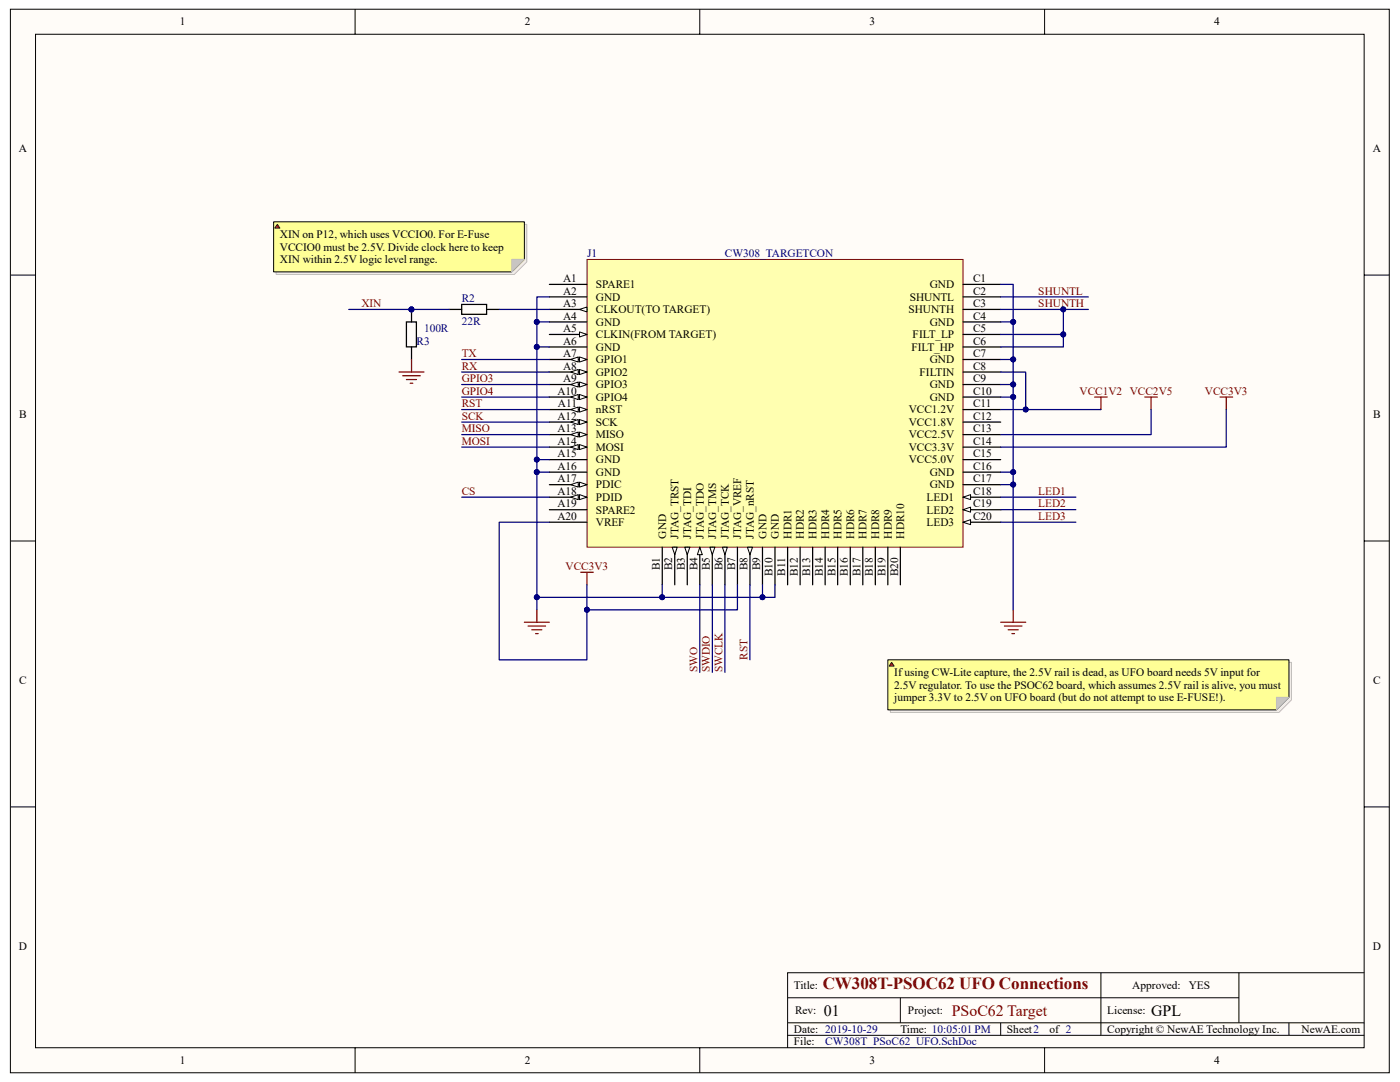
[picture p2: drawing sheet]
<svg xmlns="http://www.w3.org/2000/svg" width="279mm" height="216mm" viewBox="0 0 279 216" stroke-linecap="round" stroke-linejoin="round" font-family="sans-serif">
<path d="M2.1 1.9h275.2v212.2h-275.2z" fill="#fffcf8"/>
<path d="M2.1 1.8h275.2v212.3h-275.2z" fill="none" stroke="#000" stroke-width=".2"/>
<path d="M7.1 6.9h265.1v202.2h-265.1z" fill="#fffcf8"/>
<g fill="none" stroke="#000" stroke-width=".2">
<path d="M7.1 6.8h265.1v202.3h-265.1zM70.9 1.8v5M139.7 1.8v5M208.5 1.8v5M2.1 54.9h5M272.3 54.9h5M2.1 107.9h5M272.3 107.9h5M2.1 161h5M272.3 161h5M157.2 199.1h90M179.7 199.1v5"/>
<path d="M219.7 194.1v12.5M247.2 194.1h-90v15M272.3 194.1h-25.1v10M70.9 209.1v5M139.7 209.1v5M157.2 206.6h115.1M157.2 204.1h115.1M199.7 204.1v2.5M208.5 209.1v5M257.2 204.1v2.5"/>
</g>
<path d="M117.2 51.8h75v57.4h-75z" fill="#ffffb0"/>
<path d="M117.2 51.8h75v57.4h-75z" fill="none" stroke="#800000" stroke-width=".2"/>
<path d="M109.6 56.7h7.5M109.6 59.2h7.5M109.6 61.7h7.5" fill="none" stroke="#000" stroke-width=".25"/>
<path d="M115.7 61.7l1.4-.4v1z" fill="#fffcf8"/>
<path d="M115.7 61.7l1.4-.4v1z" fill="none" stroke="#000" stroke-width=".2"/>
<path d="M109.6 64.2h7.5M109.6 66.7h7.5" fill="none" stroke="#000" stroke-width=".25"/>
<path d="M115.7 66.2l1.4 .5-1.4 .5z" fill="#fffcf8"/>
<path d="M115.7 66.2l1.4 .5-1.4 .5z" fill="none" stroke="#000" stroke-width=".2"/>
<path d="M109.6 69.2h7.5M109.6 71.7h7.5" fill="none" stroke="#000" stroke-width=".25"/>
<path d="M115.7 71.2l1.4 .5-1.4 .5z" fill="#fffcf8"/>
<path d="M115.7 71.2l1.4 .5-1.4 .5z" fill="none" stroke="#000" stroke-width=".2"/>
<path d="M113.9 71.7l1.5-.5v1z" fill="#fffcf8"/>
<path d="M113.9 71.7l1.5-.5v1z" fill="none" stroke="#000" stroke-width=".2"/>
<path d="M109.6 74.2h7.5" fill="none" stroke="#000" stroke-width=".25"/>
<path d="M115.7 73.7l1.4 .5-1.4 .5z" fill="#fffcf8"/>
<path d="M115.7 73.7l1.4 .5-1.4 .5z" fill="none" stroke="#000" stroke-width=".2"/>
<path d="M113.9 74.2l1.5-.5v1z" fill="#fffcf8"/>
<path d="M113.9 74.2l1.5-.5v1z" fill="none" stroke="#000" stroke-width=".2"/>
<path d="M109.6 76.7h7.5" fill="none" stroke="#000" stroke-width=".25"/>
<path d="M115.7 76.2l1.4 .5-1.4 .5z" fill="#fffcf8"/>
<path d="M115.7 76.2l1.4 .5-1.4 .5z" fill="none" stroke="#000" stroke-width=".2"/>
<path d="M113.9 76.7l1.5-.5v1z" fill="#fffcf8"/>
<path d="M113.9 76.7l1.5-.5v1z" fill="none" stroke="#000" stroke-width=".2"/>
<path d="M109.6 79.2h7.5" fill="none" stroke="#000" stroke-width=".25"/>
<path d="M115.7 78.7l1.4 .5-1.4 .5z" fill="#fffcf8"/>
<path d="M115.7 78.7l1.4 .5-1.4 .5z" fill="none" stroke="#000" stroke-width=".2"/>
<path d="M113.9 79.2l1.5-.5v1z" fill="#fffcf8"/>
<path d="M113.9 79.2l1.5-.5v1z" fill="none" stroke="#000" stroke-width=".2"/>
<path d="M109.6 81.7h7.5" fill="none" stroke="#000" stroke-width=".25"/>
<path d="M115.7 81.2l1.4 .5-1.4 .5z" fill="#fffcf8"/>
<path d="M115.7 81.2l1.4 .5-1.4 .5z" fill="none" stroke="#000" stroke-width=".2"/>
<path d="M113.9 81.7l1.5-.5v1z" fill="#fffcf8"/>
<path d="M113.9 81.7l1.5-.5v1z" fill="none" stroke="#000" stroke-width=".2"/>
<path d="M109.6 84.2h7.5" fill="none" stroke="#000" stroke-width=".25"/>
<path d="M115.7 83.7l1.4 .5-1.4 .5z" fill="#fffcf8"/>
<path d="M115.7 83.7l1.4 .5-1.4 .5z" fill="none" stroke="#000" stroke-width=".2"/>
<path d="M113.9 84.2l1.5-.5v1z" fill="#fffcf8"/>
<path d="M113.9 84.2l1.5-.5v1z" fill="none" stroke="#000" stroke-width=".2"/>
<path d="M109.6 86.7h7.5" fill="none" stroke="#000" stroke-width=".25"/>
<path d="M115.7 86.2l1.4 .5-1.4 .5z" fill="#fffcf8"/>
<path d="M115.7 86.2l1.4 .5-1.4 .5z" fill="none" stroke="#000" stroke-width=".2"/>
<path d="M113.9 86.7l1.5-.5v1z" fill="#fffcf8"/>
<path d="M113.9 86.7l1.5-.5v1z" fill="none" stroke="#000" stroke-width=".2"/>
<path d="M109.6 89.2h7.5" fill="none" stroke="#000" stroke-width=".25"/>
<path d="M115.7 88.7l1.4 .5-1.4 .5z" fill="#fffcf8"/>
<path d="M115.7 88.7l1.4 .5-1.4 .5z" fill="none" stroke="#000" stroke-width=".2"/>
<path d="M113.9 89.2l1.5-.5v1z" fill="#fffcf8"/>
<path d="M113.9 89.2l1.5-.5v1z" fill="none" stroke="#000" stroke-width=".2"/>
<path d="M109.6 91.7h7.5M109.6 94.2h7.5M109.6 96.7h7.5" fill="none" stroke="#000" stroke-width=".25"/>
<path d="M115.7 96.2l1.4 .5-1.4 .5z" fill="#fffcf8"/>
<path d="M115.7 96.2l1.4 .5-1.4 .5z" fill="none" stroke="#000" stroke-width=".2"/>
<path d="M113.9 96.7l1.5-.5v1z" fill="#fffcf8"/>
<path d="M113.9 96.7l1.5-.5v1z" fill="none" stroke="#000" stroke-width=".2"/>
<path d="M109.6 99.2h7.5" fill="none" stroke="#000" stroke-width=".25"/>
<path d="M115.7 98.7l1.4 .5-1.4 .5z" fill="#fffcf8"/>
<path d="M115.7 98.7l1.4 .5-1.4 .5z" fill="none" stroke="#000" stroke-width=".2"/>
<path d="M113.9 99.2l1.5-.5v1z" fill="#fffcf8"/>
<path d="M113.9 99.2l1.5-.5v1z" fill="none" stroke="#000" stroke-width=".2"/>
<path d="M109.6 101.7h7.5M109.6 104.2h7.5M132.2 109.2v7.5M134.7 109.2v7.5" fill="none" stroke="#000" stroke-width=".25"/>
<path d="M134.2 109.2h.9l-.4 1.5z" fill="#fffcf8"/>
<path d="M134.2 109.2h.9l-.4 1.5z" fill="none" stroke="#000" stroke-width=".2"/>
<path d="M137.2 109.2v7.5" fill="none" stroke="#000" stroke-width=".25"/>
<path d="M136.7 109.2h1l-.5 1.5z" fill="#fffcf8"/>
<path d="M136.7 109.2h1l-.5 1.5z" fill="none" stroke="#000" stroke-width=".2"/>
<path d="M139.7 109.2v7.5" fill="none" stroke="#000" stroke-width=".25"/>
<path d="M139.7 109.2l.5 1.5h-1z" fill="#fffcf8"/>
<path d="M139.7 109.2l.5 1.5h-1z" fill="none" stroke="#000" stroke-width=".2"/>
<path d="M142.2 109.2v7.5" fill="none" stroke="#000" stroke-width=".25"/>
<path d="M141.7 109.2h1l-.5 1.5z" fill="#fffcf8"/>
<path d="M141.7 109.2h1l-.5 1.5z" fill="none" stroke="#000" stroke-width=".2"/>
<path d="M144.7 109.2v7.5" fill="none" stroke="#000" stroke-width=".25"/>
<path d="M144.2 109.2h1l-.5 1.5z" fill="#fffcf8"/>
<path d="M144.2 109.2h1l-.5 1.5z" fill="none" stroke="#000" stroke-width=".2"/>
<path d="M147.2 109.2v7.5M149.7 109.2v7.5" fill="none" stroke="#000" stroke-width=".25"/>
<path d="M149.2 109.2h1l-.5 1.5z" fill="#fffcf8"/>
<path d="M149.2 109.2h1l-.5 1.5z" fill="none" stroke="#000" stroke-width=".2"/>
<g fill="none" stroke="#000" stroke-width=".25">
<path d="M192.2 56.7h7.5M192.2 59.2h7.5M192.2 61.7h7.5M192.2 64.2h7.5M192.2 66.7h7.5M192.2 69.2h7.5M192.2 71.7h7.5M192.2 74.2h7.5M192.2 76.7h7.5M192.2 79.2h7.5M192.2 81.7h7.5M192.2 84.2h7.5"/>
<path d="M192.2 86.7h7.5M192.2 89.2h7.5M192.2 91.7h7.5M192.2 94.2h7.5M192.2 96.7h7.5M192.2 99.2h7.5M152.2 109.2v7.5M154.7 109.2v7.5M157.2 109.2v7.5M159.7 109.2v7.5M162.2 109.2v7.5M164.7 109.2v7.5"/>
<path d="M167.2 109.2v7.5M169.7 109.2v7.5M172.2 109.2v7.5M174.7 109.2v7.5M177.2 109.2v7.5M179.7 109.2v7.5"/>
</g>
<path d="M192.2 99.2l1.5-.5v1z" fill="#fffcf8"/>
<path d="M192.2 99.2l1.5-.5v1z" fill="none" stroke="#000" stroke-width=".2"/>
<path d="M192.2 101.7h7.5" fill="none" stroke="#000" stroke-width=".25"/>
<path d="M192.2 101.7l1.5-.5v1z" fill="#fffcf8"/>
<path d="M192.2 101.7l1.5-.5v1z" fill="none" stroke="#000" stroke-width=".2"/>
<path d="M192.2 104.2h7.5" fill="none" stroke="#000" stroke-width=".25"/>
<path d="M192.2 104.2l1.5-.5v1z" fill="#fffcf8"/>
<path d="M192.2 104.2l1.5-.5v1z" fill="none" stroke="#000" stroke-width=".2"/>
<path d="M81.1 64.2h2v5h-2zM82.1 61.7v2.5M82.1 69.2v2.5M89.6 61.7h2.5M92.1 60.7h5v2h-5zM97.1 61.7h2.5" fill="none" stroke="#000" stroke-width=".25"/>
<g fill="none" stroke="#800000" stroke-width=".25">
<path d="M79.6 74.2h5M80.4 75h3.5M81.1 75.7h2M81.9 76.5h.5M82.1 71.7v2.5M218.5 79.2h2.5M219.7 79.2v2.5M228.5 79.2h2.5M229.7 79.2v2.5M243.5 79.2h2.5M244.7 79.2v2.5M115.9 114.2h2.5"/>
<path d="M117.1 114.2v2.5M104.6 124.2h5M105.4 124.9h3.5M106.1 125.7h2M106.9 126.4h.5M107.1 121.7v2.5M199.7 124.2h5M200.4 124.9h3.6M201.2 125.7h2M202 126.4h.5M202.2 121.7v2.5"/>
</g>
<g fill="#000080" stroke="#000080" stroke-width=".2">
<circle cx="82.1" cy="61.7" r=".49"/>
<circle cx="202.2" cy="64.2" r=".49"/>
<circle cx="202.2" cy="71.7" r=".49"/>
<circle cx="202.2" cy="76.7" r=".49"/>
<circle cx="202.2" cy="79.2" r=".49"/>
<circle cx="202.2" cy="94.2" r=".49"/>
<circle cx="202.2" cy="96.7" r=".49"/>
<circle cx="107.1" cy="64.2" r=".49"/>
<circle cx="107.1" cy="69.2" r=".49"/>
<circle cx="107.1" cy="91.7" r=".49"/>
<circle cx="107.1" cy="94.2" r=".49"/>
<circle cx="152.2" cy="119.2" r=".49"/>
<circle cx="132.1" cy="119.2" r=".49"/>
<circle cx="204.7" cy="81.7" r=".49"/>
<circle cx="117.1" cy="121.7" r=".49"/>
<circle cx="212.2" cy="66.7" r=".49"/>
<circle cx="212.2" cy="61.7" r=".48"/>
<circle cx="107.1" cy="119.2" r=".49"/>
</g>
<g fill="none" stroke="#000080" stroke-width=".25">
<path d="M109.6 59.2h-2.5v62.5M199.7 56.7h2.5v65M199.7 59.2h17.5M69.6 61.7h20M92.1 71.7h17.5M92.1 76.7h17.5M92.1 79.2h17.5M92.1 74.2h17.5M99.6 61.7h10M107.1 64.2h2.5M107.1 69.2h2.5M199.7 74.2h5v7.5h-5"/>
<path d="M199.7 61.7h17.5M199.7 64.2h2.5M199.7 71.7h2.5M199.7 76.7h2.5M199.7 79.2h2.5M212.2 61.7v5h-12.5M212.2 66.7v2.5h-12.5M92.1 81.7h17.5M92.1 99.2h17.5M92.1 84.2h17.5M92.1 86.7h17.5M92.1 89.2h17.5"/>
<path d="M107.1 94.2h2.5M107.1 91.7h2.5M199.7 94.2h2.5M199.7 96.7h2.5M199.7 99.2h15M204.7 81.7h15M229.7 81.7v5h-30M244.7 81.7v7.5h-45M109.6 104.2h-10v27.5h17.5v-15M132.2 116.7v2.5M139.7 116.7v17.5M142.2 116.7v17.5"/>
<path d="M144.7 116.7v17.5M147.2 116.7v5h-30.1M149.7 116.7v15M152.2 116.7v2.5M154.7 116.7v2.5h-47.6M199.7 104.2h15M199.7 101.7h15"/>
</g>
<path d="M55.1 44.8h50v7.5l-2.5 2.5h-47.5z" fill-rule="evenodd" fill="#f7f4e4"/>
<path d="M55.1 44.8h50v7.5l-2.5 2.5h-47.5z" fill="none" stroke="#bfbdba" stroke-width=".2"/>
<path d="M54.6 44.3h50v7.5l-2.5 2.5h-47.5z" fill-rule="evenodd" fill="#ffff96"/>
<path d="M54.6 44.3h50v7.5l-2.5 2.5h-47.5z" fill="none" stroke="#000" stroke-width=".2"/>
<path d="M102.1 51.8h2.5l-2.5 2.5z" fill="#ccc9c1"/>
<path d="M102.1 51.8h2.5l-2.5 2.5z" fill="none" stroke="#bfbdba" stroke-width=".2"/>
<path d="M55.4 44.8l.5 .7h-1.1z" fill="#ff331e"/>
<path d="M55.4 44.8l.5 .7h-1.1z" fill="none" stroke="#300" stroke-width=".2"/>
<path d="M177.7 132.2h80v7.5l-2.5 2.5h-77.5z" fill-rule="evenodd" fill="#f7f4e4"/>
<path d="M177.7 132.2h80v7.5l-2.5 2.5h-77.5z" fill="none" stroke="#bfbdba" stroke-width=".2"/>
<path d="M177.2 131.7h80v7.4l-2.5 2.5h-77.5z" fill-rule="evenodd" fill="#ffff96"/>
<path d="M177.2 131.7h80v7.4l-2.5 2.5h-77.5z" fill="none" stroke="#000" stroke-width=".2"/>
<path d="M254.7 139.1h2.5l-2.5 2.5z" fill="#ccc9c1"/>
<path d="M254.7 139.1h2.5l-2.5 2.5z" fill="none" stroke="#bfbdba" stroke-width=".2"/>
<path d="M177.9 132.2l.5 .7h-1z" fill="#ff331e"/>
<path d="M177.9 132.2l.5 .7h-1z" fill="none" stroke="#300" stroke-width=".2"/>
<text font-size="3.4" fill="#800000" x="164.2" y="197.4">CW308T-PSOC62 UFO Connections</text>
<g font-size="3.2">
<text x="164.4" y="202.6">01</text>
<text x="229.7" y="202.6">GPL</text>
</g>
<text font-size="3.2" fill="#800000" x="189.9" y="202.6">PSoC62 Target</text>
<g font-size="2.3">
<text x="35.9" y="5.1">1</text>
<text x="104.7" y="5.1">2</text>
<text x="173.5" y="5.1">3</text>
<text x="242.3" y="5.1">4</text>
<text x="3.8" y="30.4">A</text>
<text x="274" y="30.4">A</text>
<text x="55.9" y="47.5">XIN on P12, which uses VCCIO0. For E-Fuse</text>
<text x="55.9" y="50">VCCIO0 must be 2.5V. Divide clock here to keep</text>
<text x="55.9" y="52.5">XIN within 2.5V logic level range.</text>
<text x="112.4" y="56.3">A1</text>
<text x="112.4" y="58.8">A2</text>
<text x="118.9" y="57.5">SPARE1</text>
<text x="185.6" y="57.5">GND</text>
<text x="194.2" y="58.8">C2</text>
<text x="194.2" y="56.3">C1</text>
<text x="112.4" y="61.3">A3</text>
<text x="112.4" y="63.8">A4</text>
<text x="118.9" y="60">GND</text>
<text x="118.9" y="62.5">CLKOUT(TO TARGET)</text>
<text x="118.9" y="65">GND</text>
<text x="181.3" y="62.5">SHUNTH</text>
<text x="181.5" y="60">SHUNTL</text>
<text x="185.6" y="65">GND</text>
<text x="194.2" y="63.8">C4</text>
<text x="194.2" y="61.3">C3</text>
<text x="112.4" y="66.3">A5</text>
<text x="112.4" y="68.7">A6</text>
<text x="112.4" y="71.2">A7</text>
<text x="118.9" y="67.5">CLKIN(FROM TARGET)</text>
<text x="118.9" y="70">GND</text>
<text x="181.9" y="70">FILT_HP</text>
<text x="182.1" y="67.5">FILT_LP</text>
<text x="194.2" y="66.3">C5</text>
<text x="194.2" y="71.2">C7</text>
<text x="194.2" y="68.7">C6</text>
<text x="112.4" y="73.7">A8</text>
<text x="112.4" y="76.2">A9</text>
<text x="118.9" y="72.5">GPIO1</text>
<text x="118.9" y="75">GPIO2</text>
<text x="118.9" y="77.5">GPIO3</text>
<text x="183.5" y="75">FILTIN</text>
<text x="185.6" y="72.5">GND</text>
<text x="185.6" y="77.5">GND</text>
<text x="194.2" y="76.2">C9</text>
<text x="194.2" y="73.7">C8</text>
<text x="3.8" y="83.4">B</text>
<text x="111.3" y="78.7">A10</text>
<text x="111.3" y="83.7">A12</text>
<text x="111.4" y="81.2">A11</text>
<text x="118.9" y="80">GPIO4</text>
<text x="118.9" y="82.5">nRST</text>
<text x="181.4" y="82.5">VCC1.2V</text>
<text x="185.6" y="80">GND</text>
<text x="194.2" y="78.7">C10</text>
<text x="194.2" y="81.2">C11</text>
<text x="194.2" y="83.7">C12</text>
<text x="274" y="83.4">B</text>
<text x="111.3" y="86.2">A13</text>
<text x="111.3" y="88.7">A14</text>
<text x="118.9" y="85">SCK</text>
<text x="118.9" y="87.5">MISO</text>
<text x="118.9" y="90">MOSI</text>
<text x="181.4" y="85">VCC1.8V</text>
<text x="181.4" y="87.5">VCC2.5V</text>
<text x="181.4" y="90">VCC3.3V</text>
<text x="194.2" y="86.2">C13</text>
<text x="194.2" y="88.7">C14</text>
<text x="111.3" y="91.2">A15</text>
<text x="111.3" y="93.7">A16</text>
<text x="118.9" y="92.5">GND</text>
<text x="118.9" y="95">GND</text>
<text x="181.4" y="92.5">VCC5.0V</text>
<text x="185.6" y="95">GND</text>
<text x="194.2" y="93.7">C16</text>
<text x="194.2" y="91.2">C15</text>
<text x="111.3" y="96.2">A17</text>
<text x="111.3" y="98.7">A18</text>
<text x="111.3" y="101.2">A19</text>
<text x="118.9" y="97.5">PDIC</text>
<text x="118.9" y="100">PDID</text>
<text x="184.9" y="100">LED1</text>
<text x="185.6" y="97.5">GND</text>
<text x="194.2" y="96.2">C17</text>
<text x="194.2" y="98.7">C18</text>
<text x="194.2" y="101.2">C19</text>
<text x="111.3" y="103.7">A20</text>
<text x="118.9" y="102.5">SPARE2</text>
<text x="118.9" y="105">VREF</text>
<text x="132.9" y="107.5" transform="rotate(-90 132.9 107.5)">GND</text>
<text x="135.4" y="107.5" transform="rotate(-90 135.4 107.5)">JTAG_TRST</text>
<text x="137.9" y="107.5" transform="rotate(-90 137.9 107.5)">JTAG_TDI</text>
<text x="140.4" y="107.5" transform="rotate(-90 140.4 107.5)">JTAG_TDO</text>
<text x="142.9" y="107.5" transform="rotate(-90 142.9 107.5)">JTAG_TMS</text>
<text x="145.4" y="107.5" transform="rotate(-90 145.4 107.5)">JTAG_TCK</text>
<text x="147.9" y="107.5" transform="rotate(-90 147.9 107.5)">JTAG_VREF</text>
<text x="150.5" y="107.5" transform="rotate(-90 150.5 107.5)">JTAG_nRST</text>
<text x="153" y="107.5" transform="rotate(-90 153 107.5)">GND</text>
<text x="155.4" y="107.5" transform="rotate(-90 155.4 107.5)">GND</text>
<text x="157.9" y="107.5" transform="rotate(-90 157.9 107.5)">HDR1</text>
<text x="160.4" y="107.5" transform="rotate(-90 160.4 107.5)">HDR2</text>
<text x="163" y="107.5" transform="rotate(-90 163 107.5)">HDR3</text>
<text x="165.5" y="107.5" transform="rotate(-90 165.5 107.5)">HDR4</text>
<text x="168" y="107.5" transform="rotate(-90 168 107.5)">HDR5</text>
<text x="170.5" y="107.5" transform="rotate(-90 170.5 107.5)">HDR6</text>
<text x="173" y="107.5" transform="rotate(-90 173 107.5)">HDR7</text>
<text x="175.5" y="107.5" transform="rotate(-90 175.5 107.5)">HDR8</text>
<text x="178" y="107.5" transform="rotate(-90 178 107.5)">HDR9</text>
<text x="180.5" y="107.5" transform="rotate(-90 180.5 107.5)">HDR10</text>
<text x="184.9" y="102.5">LED2</text>
<text x="184.9" y="105">LED3</text>
<text x="194.2" y="103.7">C20</text>
<text x="131.7" y="113.8" transform="rotate(-90 131.7 113.8)">B1</text>
<text x="134.2" y="113.8" transform="rotate(-90 134.2 113.8)">B2</text>
<text x="136.7" y="113.8" transform="rotate(-90 136.7 113.8)">B3</text>
<text x="139.2" y="113.8" transform="rotate(-90 139.2 113.8)">B4</text>
<text x="141.7" y="113.8" transform="rotate(-90 141.7 113.8)">B5</text>
<text x="144.2" y="113.8" transform="rotate(-90 144.2 113.8)">B6</text>
<text x="146.7" y="113.8" transform="rotate(-90 146.7 113.8)">B7</text>
<text x="149.2" y="113.8" transform="rotate(-90 149.2 113.8)">B8</text>
<text x="151.7" y="113.8" transform="rotate(-90 151.7 113.8)">B9</text>
<text x="154.2" y="115" transform="rotate(-90 154.2 115)">B10</text>
<text x="156.7" y="114.9" transform="rotate(-90 156.7 114.9)">B11</text>
<text x="159.2" y="115" transform="rotate(-90 159.2 115)">B12</text>
<text x="161.7" y="115" transform="rotate(-90 161.7 115)">B13</text>
<text x="164.2" y="115" transform="rotate(-90 164.2 115)">B14</text>
<text x="166.7" y="115" transform="rotate(-90 166.7 115)">B15</text>
<text x="169.2" y="115" transform="rotate(-90 169.2 115)">B16</text>
<text x="171.7" y="115" transform="rotate(-90 171.7 115)">B17</text>
<text x="174.2" y="115" transform="rotate(-90 174.2 115)">B18</text>
<text x="176.7" y="115" transform="rotate(-90 176.7 115)">B19</text>
<text x="179.2" y="115" transform="rotate(-90 179.2 115)">B20</text>
<text x="3.8" y="136.5">C</text>
<text x="178.5" y="134.9">If using CW-Lite capture, the 2.5V rail is dead, as UFO board needs 5V input for</text>
<text x="178.5" y="137.4">2.5V regulator. To use the PSOC62 board, which assumes 2.5V rail is alive, you must</text>
<text x="274" y="136.5">C</text>
<text x="178.5" y="139.9">jumper 3.3V to 2.5V on UFO board (but do not attempt to use E-FUSE!).</text>
<text x="3.8" y="189.5">D</text>
<text x="274" y="189.5">D</text>
<text x="158.4" y="197.4">Title:</text>
<text x="226" y="197.4">Approved:</text>
<text x="237.2" y="197.4">YES</text>
<text x="158.7" y="202.4">Rev:</text>
<text x="181.2" y="202.4">Project:</text>
<text x="221" y="202.4">License:</text>
<text x="158.4" y="206.1">Date: 2019-10-29</text>
<text x="158.4" y="208.6">File:</text>
<text x="179.7" y="206.1">Time: 10:05:01 PM</text>
<text x="201" y="206.1">Sheet2</text>
<text x="209.5" y="206.1">of 2</text>
<text x="221" y="206.1">Copyright © NewAE Technology Inc.</text>
<text x="259.8" y="206.1">NewAE.com</text>
<text x="35.9" y="212.3">1</text>
<text x="104.7" y="212.3">2</text>
<text x="173.5" y="212.3">3</text>
<text x="242.3" y="212.3">4</text>
</g>
<g font-size="2.3" fill="#000080">
<text x="117.2" y="51.3">J1</text>
<text x="144.7" y="51.3">CW308_TARGETCON</text>
<text x="92.1" y="60.3">R2</text>
<text x="92.1" y="64.8">22R</text>
<text x="83.1" y="68.7">R3</text>
<text x="84.6" y="66.3">100R</text>
<text x="164.7" y="208.6">CW308T_PSoC62_UFO.SchDoc</text>
</g>
<g font-size="2.3" fill="#800000">
<text x="207.2" y="58.8">SHUNTL</text>
<text x="72.1" y="61.3">XIN</text>
<text x="207.2" y="61.3">SHUNTH</text>
<text x="92.1" y="71.2">TX</text>
<text x="92.1" y="73.7">RX</text>
<text x="92.1" y="76.2">GPIO3</text>
<text x="92.1" y="81.2">RST</text>
<text x="92.1" y="78.7">GPIO4</text>
<text x="92.1" y="83.7">SCK</text>
<text x="215.5" y="78.7">VCC1V2 VCC2V5</text>
<text x="240.5" y="78.7">VCC3V3</text>
<text x="92.1" y="88.7">MOSI</text>
<text x="92.1" y="86.2">MISO</text>
<text x="92.1" y="98.7">CS</text>
<text x="207.2" y="98.7">LED1</text>
<text x="207.2" y="101.2">LED2</text>
<text x="207.2" y="103.7">LED3</text>
<text x="112.9" y="113.7">VCC3V3</text>
<text x="149.2" y="131.7" transform="rotate(-90 149.2 131.7)">RST</text>
<text x="139.2" y="134.2" transform="rotate(-90 139.2 134.2)">SWO</text>
<text x="141.7" y="134.2" transform="rotate(-90 141.7 134.2)">SWDIO</text>
<text x="144.2" y="134.2" transform="rotate(-90 144.2 134.2)">SWCLK</text>
</g>
</svg>
